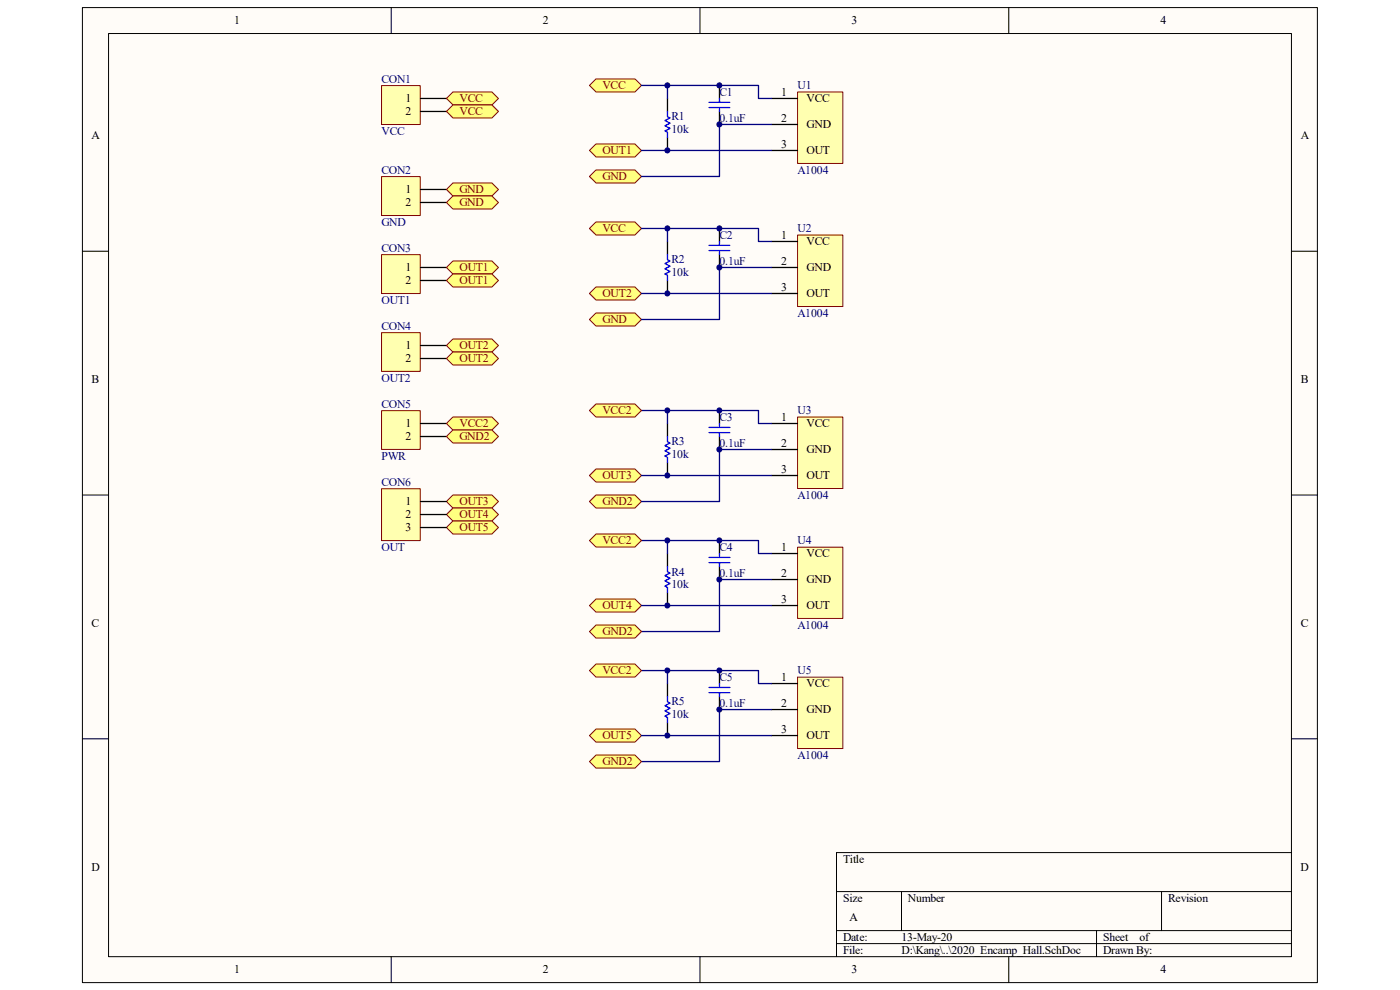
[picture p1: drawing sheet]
<svg xmlns="http://www.w3.org/2000/svg" width="297mm" height="210mm" viewBox="0 0 297 210" stroke-linecap="round" stroke-linejoin="round" font-family="sans-serif">
<path d="M17.5 1.7h262v206.7h-262z" fill="#fffcf8"/>
<path d="M17.5 1.6h262v206.8h-262z" fill="none" stroke="#000" stroke-width=".21"/>
<path d="M23.1 7.2h250.9v195.7h-250.9z" fill="#fffcf8"/>
<g fill="none" stroke="#000" stroke-width=".21">
<path d="M23 7.1h251v195.8h-251zM83 1.6v5.5M148.5 1.6v5.5M214 1.6v5.5M17.5 53.3h5.5M274 53.3h5.5M17.5 105h5.5M274 105h5.5M17.5 156.7h5.5M274 156.7h5.5M177.5 189.1h96.5M177.5 197.4h96.5"/>
<path d="M191.3 189.1v8.3M232.6 197.4v5.5M246.4 189.1v8.3M274 180.9h-96.5v22M83 202.9v5.5M148.5 202.9v5.5M177.5 200.2h96.5M214 202.9v5.5"/>
</g>
<path d="M169.2 19.6h9.6v15.1h-9.6z" fill="#ffffb0"/>
<path d="M169.2 19.5h9.6v15.2h-9.6z" fill="none" stroke="#800000" stroke-width=".21"/>
<path d="M163.7 31.9h5.5M163.7 20.9h5.5M163.7 26.4h5.5" fill="none" stroke="#000" stroke-width=".28"/>
<path d="M169.2 49.9h9.6v15.1h-9.6z" fill="#ffffb0"/>
<path d="M169.2 49.9h9.6v15.1h-9.6z" fill="none" stroke="#800000" stroke-width=".21"/>
<path d="M163.7 51.2h5.5M163.7 56.7h5.5M163.7 62.3h5.5" fill="none" stroke="#000" stroke-width=".28"/>
<path d="M81 18.2h8.2v8.2h-8.2z" fill="#ffffb0"/>
<path d="M80.9 18.2h8.3v8.2h-8.3z" fill="none" stroke="#800000" stroke-width=".21"/>
<path d="M89.2 20.9h5.5M89.2 23.6h5.5" fill="none" stroke="#000" stroke-width=".28"/>
<path d="M81 37.5h8.2v8.2h-8.2z" fill="#ffffb0"/>
<path d="M80.9 37.5h8.3v8.2h-8.3z" fill="none" stroke="#800000" stroke-width=".21"/>
<path d="M89.2 40.2h5.5M89.2 43h5.5" fill="none" stroke="#000" stroke-width=".28"/>
<path d="M81 54.1h8.2v8.2h-8.2z" fill="#ffffb0"/>
<path d="M80.9 54h8.3v8.3h-8.3z" fill="none" stroke="#800000" stroke-width=".21"/>
<path d="M89.2 56.7h5.5M89.2 59.5h5.5" fill="none" stroke="#000" stroke-width=".28"/>
<path d="M81 70.6h8.2v8.2h-8.2z" fill="#ffffb0"/>
<path d="M80.9 70.6h8.3v8.2h-8.3z" fill="none" stroke="#800000" stroke-width=".21"/>
<path d="M152.6 18.1v2.8M141.6 20.9v2.7M141.6 29.2v2.7M152.6 23.6v2.8M89.2 73.3h5.5M89.2 76.1h5.5" fill="none" stroke="#000" stroke-width=".28"/>
<path d="M141.6 23.6v1.1l.6 .3-1.1 .6 1.1 .5-1.1 .6 1.1 .5-1.1 .6 .5 .3v1.1M150.4 21.7h4.4M150.4 22.8h4.4M152.6 20.9v.8M152.6 22.8v.8" fill="none" stroke="#00f" stroke-width=".28"/>
<g fill="#ffff80" stroke="#800000" stroke-width=".21">
<path d="M96.1 19.5h8.3l1.3 1.4-1.3 1.4h-8.3l-1.4-1.4z" fill-rule="evenodd"/>
<path d="M96.1 38.8h8.3l1.3 1.4-1.3 1.4h-8.3l-1.4-1.4z" fill-rule="evenodd"/>
<path d="M96.1 55.4h8.3l1.3 1.3-1.3 1.4h-8.3l-1.4-1.4z" fill-rule="evenodd"/>
<path d="M96.1 71.9h8.3l1.3 1.4-1.3 1.4h-8.3l-1.4-1.4z" fill-rule="evenodd"/>
<path d="M96.1 22.3h8.3l1.3 1.3-1.3 1.4h-8.3l-1.4-1.4z" fill-rule="evenodd"/>
<path d="M94.7 43l1.4-1.4h8.3l1.3 1.4-1.3 1.3h-8.3z" fill-rule="evenodd"/>
<path d="M96.1 58.1h8.3l1.3 1.4-1.3 1.4h-8.3l-1.4-1.4z" fill-rule="evenodd"/>
<path d="M94.7 76.1l1.4-1.4h8.3l1.3 1.4-1.3 1.3h-8.3z" fill-rule="evenodd"/>
<path d="M125.1 18.1l1.3-1.4h8.3l1.4 1.4-1.4 1.4h-8.3z" fill-rule="evenodd"/>
<path d="M125.1 37.4l1.3-1.3h8.3l1.4 1.3-1.4 1.4h-8.3z" fill-rule="evenodd"/>
<path d="M125.1 31.9l1.3-1.4h8.3l1.4 1.4-1.4 1.4h-8.3z" fill-rule="evenodd"/>
<path d="M125.1 62.3l1.3-1.4h8.3l1.4 1.4-1.4 1.3h-8.3z" fill-rule="evenodd"/>
</g>
<path d="M136.1 18.1h24.8v2.8h2.8M141.6 18.1v2.8M136.1 31.9h27.6M163.7 26.4h-11.1v11h-16.5" fill="none" stroke="#000080" stroke-width=".28"/>
<path d="M141.6 51.2v2.8M141.6 59.5v2.8M152.6 48.5v2.7M152.6 54v2.7" fill="none" stroke="#000" stroke-width=".28"/>
<path d="M141.6 54v1.1l.6 .3-1.1 .5 1.1 .6-1.1 .5 1.1 .6-1.1 .5 .5 .3v1.1M150.4 52.1h4.4M150.4 53.2h4.4M152.6 51.2v.9M152.6 53.2v.8" fill="none" stroke="#00f" stroke-width=".28"/>
<g fill="#ffff80" stroke="#800000" stroke-width=".21">
<path d="M125.1 48.5l1.3-1.4h8.3l1.4 1.4-1.4 1.3h-8.3z" fill-rule="evenodd"/>
<path d="M125.1 67.8l1.3-1.4h8.3l1.4 1.4-1.4 1.4h-8.3z" fill-rule="evenodd"/>
</g>
<path d="M136.1 48.5h24.8v2.7h2.8M141.6 48.5v2.7M163.7 56.7h-11.1v11.1h-16.5M136.1 62.3h27.6" fill="none" stroke="#000080" stroke-width=".28"/>
<path d="M81 87.2h8.2v8.1h-8.2z" fill="#ffffb0"/>
<path d="M80.9 87.1h8.3v8.2h-8.3z" fill="none" stroke="#800000" stroke-width=".21"/>
<path d="M89.2 89.8h5.5M89.2 92.6h5.5" fill="none" stroke="#000" stroke-width=".28"/>
<path d="M169.2 88.5h9.6v15.1h-9.6z" fill="#ffffb0"/>
<path d="M169.2 88.5h9.6v15.1h-9.6z" fill="none" stroke="#800000" stroke-width=".21"/>
<path d="M163.7 89.8h5.5M163.7 95.4h5.5M163.7 100.9h5.5" fill="none" stroke="#000" stroke-width=".28"/>
<path d="M125.1 100.9l1.3-1.4h8.3l1.4 1.4-1.4 1.4h-8.3z" fill-rule="evenodd" fill="#ffff80" stroke="#800000" stroke-width=".21"/>
<path d="M141.6 89.8v2.8M141.6 98.1v2.8M152.6 87.1v2.7M152.6 92.6v2.8" fill="none" stroke="#000" stroke-width=".28"/>
<path d="M141.6 92.6v1.1l.6 .3-1.1 .5 1.1 .6-1.1 .5 1.1 .6-1.1 .5 .5 .3v1.1M150.4 90.7h4.4M150.4 91.8h4.4M152.6 89.8v.9M152.6 91.8v.8" fill="none" stroke="#00f" stroke-width=".28"/>
<path d="M125.1 106.4l1.3-1.4h8.3l1.4 1.4-1.4 1.4h-8.3z" fill-rule="evenodd" fill="#ffff80" stroke="#800000" stroke-width=".21"/>
<path d="M136.1 87.1h24.8v2.7h2.8M141.6 87.1v2.7M163.7 95.4h-11.1v11h-16.5M136.1 100.9h27.6" fill="none" stroke="#000080" stroke-width=".28"/>
<path d="M169.2 116.1h9.6v15.1h-9.6z" fill="#ffffb0"/>
<path d="M169.2 116.1h9.6v15.1h-9.6z" fill="none" stroke="#800000" stroke-width=".21"/>
<path d="M163.7 117.4h5.5M163.7 128.5h5.5M163.7 122.9h5.5" fill="none" stroke="#000" stroke-width=".28"/>
<path d="M125.1 128.5l1.3-1.4h8.3l1.4 1.4-1.4 1.3h-8.3z" fill-rule="evenodd" fill="#ffff80" stroke="#800000" stroke-width=".21"/>
<path d="M141.6 117.4v2.8M152.6 114.7v2.7M141.6 125.7v2.8M152.6 120.2v2.7" fill="none" stroke="#000" stroke-width=".28"/>
<path d="M150.4 118.3h4.4M150.4 119.4h4.4M152.6 117.4v.9M152.6 119.4v.8M141.6 120.2v1.1l.6 .3-1.1 .5 1.1 .6-1.1 .5 1.1 .6-1.1 .5 .5 .3v1.1" fill="none" stroke="#00f" stroke-width=".28"/>
<path d="M136.1 114.7h24.8v2.7h2.8M141.6 114.7v2.7M136.1 128.5h27.6M163.7 122.9h-11.1v11.1h-16.5" fill="none" stroke="#000080" stroke-width=".28"/>
<path d="M169.2 143.7h9.6v15.1h-9.6z" fill="#ffffb0"/>
<path d="M169.2 143.6h9.6v15.2h-9.6z" fill="none" stroke="#800000" stroke-width=".21"/>
<path d="M163.7 156h5.5M163.7 145h5.5M163.7 150.5h5.5" fill="none" stroke="#000" stroke-width=".28"/>
<path d="M125.1 156l1.3-1.3h8.3l1.4 1.3-1.4 1.4h-8.3z" fill-rule="evenodd" fill="#ffff80" stroke="#800000" stroke-width=".21"/>
<path d="M141.6 145v2.8M141.6 153.3v2.7M152.6 142.3v2.7M152.6 147.8v2.7" fill="none" stroke="#000" stroke-width=".28"/>
<path d="M141.6 147.8v1.1l.6 .2-1.1 .6 1.1 .6-1.1 .5 1.1 .6-1.1 .5 .5 .3v1.1M150.4 145.8h4.4M150.4 146.9h4.4M152.6 145v.8M152.6 146.9v.9" fill="none" stroke="#00f" stroke-width=".28"/>
<path d="M136.1 142.3h24.8v2.7h2.8M136.1 156h27.6M141.6 142.3v2.7M163.7 150.5h-11.1v11.1h-16.5" fill="none" stroke="#000080" stroke-width=".28"/>
<g fill="#ffff80" stroke="#800000" stroke-width=".21">
<path d="M94.7 89.8l1.4-1.3h8.3l1.3 1.3-1.3 1.4h-8.3z" fill-rule="evenodd"/>
<path d="M125.1 87.1l1.3-1.4h8.3l1.4 1.4-1.4 1.4h-8.3z" fill-rule="evenodd"/>
<path d="M125.1 114.7l1.3-1.4h8.3l1.4 1.4-1.4 1.3h-8.3z" fill-rule="evenodd"/>
<path d="M125.1 142.3l1.3-1.4h8.3l1.4 1.4-1.4 1.3h-8.3z" fill-rule="evenodd"/>
<path d="M94.7 92.6l1.4-1.4h8.3l1.3 1.4-1.3 1.4h-8.3z" fill-rule="evenodd"/>
<path d="M125.1 134l1.3-1.4h8.3l1.4 1.4-1.4 1.4h-8.3z" fill-rule="evenodd"/>
<path d="M125.1 161.6l1.3-1.4h8.3l1.4 1.4-1.4 1.3h-8.3z" fill-rule="evenodd"/>
<path d="M94.7 106.4l1.4-1.4h8.3l1.3 1.4-1.3 1.4h-8.3z" fill-rule="evenodd"/>
<path d="M96.1 107.8h8.3l1.3 1.4-1.3 1.3h-8.3l-1.4-1.3z" fill-rule="evenodd"/>
<path d="M94.7 111.9l1.4-1.4h8.3l1.3 1.4-1.3 1.4h-8.3z" fill-rule="evenodd"/>
</g>
<path d="M81 103.7h8.2v11h-8.2z" fill="#ffffb0"/>
<path d="M80.9 103.7h8.3v11h-8.3z" fill="none" stroke="#800000" stroke-width=".21"/>
<path d="M89.2 106.4h5.5M89.2 109.2h5.5M89.2 111.9h5.5" fill="none" stroke="#000" stroke-width=".28"/>
<g fill="#000080" stroke="#000080" stroke-width=".21">
<circle cx="141.6" cy="156" r=".53"/>
<circle cx="141.6" cy="142.2" r=".53"/>
<circle cx="141.6" cy="128.4" r=".53"/>
<circle cx="141.6" cy="114.7" r=".53"/>
<circle cx="141.6" cy="100.9" r=".53"/>
<circle cx="141.6" cy="87.1" r=".53"/>
<circle cx="141.6" cy="62.2" r=".53"/>
<circle cx="141.6" cy="48.5" r=".53"/>
<circle cx="141.6" cy="31.9" r=".53"/>
<circle cx="141.6" cy="18.1" r=".53"/>
<circle cx="152.6" cy="150.5" r=".53"/>
<circle cx="152.6" cy="142.2" r=".53"/>
<circle cx="152.6" cy="122.9" r=".53"/>
<circle cx="152.6" cy="114.7" r=".53"/>
<circle cx="152.6" cy="95.3" r=".53"/>
<circle cx="152.6" cy="87.1" r=".53"/>
<circle cx="152.6" cy="56.7" r=".53"/>
<circle cx="152.6" cy="48.5" r=".53"/>
<circle cx="152.6" cy="26.4" r=".53"/>
<circle cx="152.6" cy="18.1" r=".53"/>
</g>
<g font-size="2.5">
<text x="49.7" y="5.1">1</text>
<text x="115.1" y="5.1">2</text>
<text x="180.7" y="5.1">3</text>
<text x="246.2" y="5.1">4</text>
<text x="86" y="21.7">1</text>
<text x="165.7" y="20.3">1</text>
<text x="171.1" y="21.7">VCC</text>
<text x="19.4" y="29.6">A</text>
<text x="86" y="24.4">2</text>
<text x="165.7" y="25.8">2</text>
<text x="171.1" y="27.2">GND</text>
<text x="275.9" y="29.6">A</text>
<text x="165.7" y="31.3">3</text>
<text x="171.1" y="32.7">OUT</text>
<text x="86" y="41">1</text>
<text x="86" y="43.7">2</text>
<text x="165.7" y="50.6">1</text>
<text x="171.1" y="52">VCC</text>
<text x="86" y="57.5">1</text>
<text x="165.7" y="56.1">2</text>
<text x="171.1" y="57.5">GND</text>
<text x="86" y="60.3">2</text>
<text x="165.7" y="61.7">3</text>
<text x="171.1" y="63">OUT</text>
<text x="86" y="74.1">1</text>
<text x="86" y="76.8">2</text>
<text x="19.4" y="81.3">B</text>
<text x="276" y="81.3">B</text>
<text x="165.7" y="89.2">1</text>
<text x="86" y="90.6">1</text>
<text x="86" y="93.4">2</text>
<text x="165.7" y="94.7">2</text>
<text x="171.1" y="90.6">VCC</text>
<text x="165.7" y="100.3">3</text>
<text x="171.1" y="101.6">OUT</text>
<text x="171.1" y="96.1">GND</text>
<text x="86" y="107.2">1</text>
<text x="86" y="109.9">2</text>
<text x="86" y="112.7">3</text>
<text x="165.7" y="116.8">1</text>
<text x="171.1" y="118.2">VCC</text>
<text x="165.7" y="122.3">2</text>
<text x="171.1" y="123.7">GND</text>
<text x="165.7" y="127.8">3</text>
<text x="171.1" y="129.2">OUT</text>
<text x="19.4" y="133">C</text>
<text x="276" y="133">C</text>
<text x="165.7" y="144.4">1</text>
<text x="165.7" y="149.9">2</text>
<text x="171.1" y="145.8">VCC</text>
<text x="165.7" y="155.4">3</text>
<text x="171.1" y="151.3">GND</text>
<text x="171.1" y="156.8">OUT</text>
<text x="19.4" y="184.7">D</text>
<text x="178.9" y="183">Title</text>
<text x="275.9" y="184.7">D</text>
<text x="178.9" y="191.3">Size</text>
<text x="192.6" y="191.3">Number</text>
<text x="247.8" y="191.3">Revision</text>
<text x="180.2" y="195.5">A</text>
<text x="178.9" y="199.6">Date:</text>
<text x="178.9" y="202.4">File:</text>
<text x="191.3" y="199.6">13-May-20</text>
<text x="191.3" y="202.4">D:\Kang\..\2020_Encamp_Hall.SchDoc</text>
<text x="234" y="199.6">Sheet</text>
<text x="234" y="202.4">Drawn By:</text>
<text x="241.7" y="199.6">of</text>
<text x="49.7" y="206.5">1</text>
<text x="115.1" y="206.5">2</text>
<text x="180.7" y="206.5">3</text>
<text x="246.2" y="206.5">4</text>
</g>
<g font-size="2.5" fill="#000080">
<text x="80.9" y="17.5">CON1</text>
<text x="152.7" y="20.3">C1</text>
<text x="169.2" y="18.9">U1</text>
<text x="80.9" y="28.6">VCC</text>
<text x="142.5" y="25.5">R1</text>
<text x="142.5" y="28.3">10k</text>
<text x="152.7" y="25.8">0.1uF</text>
<text x="80.9" y="36.8">CON2</text>
<text x="169.2" y="36.8">A1004</text>
<text x="80.9" y="47.9">GND</text>
<text x="80.9" y="53.4">CON3</text>
<text x="152.7" y="50.6">C2</text>
<text x="169.2" y="49.2">U2</text>
<text x="142.5" y="55.9">R2</text>
<text x="142.5" y="58.6">10k</text>
<text x="152.7" y="56.1">0.1uF</text>
<text x="80.9" y="64.4">OUT1</text>
<text x="80.9" y="69.9">CON4</text>
<text x="169.2" y="67.2">A1004</text>
<text x="80.9" y="81">OUT2</text>
<text x="80.9" y="86.5">CON5</text>
<text x="152.7" y="89.2">C3</text>
<text x="169.2" y="87.9">U3</text>
<text x="142.5" y="94.5">R3</text>
<text x="152.7" y="94.7">0.1uF</text>
<text x="80.9" y="97.5">PWR</text>
<text x="142.5" y="97.2">10k</text>
<text x="80.9" y="103">CON6</text>
<text x="169.2" y="105.8">A1004</text>
<text x="80.9" y="116.8">OUT</text>
<text x="152.7" y="116.8">C4</text>
<text x="169.2" y="115.4">U4</text>
<text x="142.5" y="122.1">R4</text>
<text x="142.5" y="124.8">10k</text>
<text x="152.7" y="122.3">0.1uF</text>
<text x="169.2" y="133.4">A1004</text>
<text x="169.2" y="143">U5</text>
<text x="142.5" y="149.6">R5</text>
<text x="152.7" y="144.4">C5</text>
<text x="152.7" y="149.9">0.1uF</text>
<text x="142.5" y="152.4">10k</text>
<text x="169.2" y="161">A1004</text>
</g>
<g font-size="2.5" fill="#800000">
<text x="97.5" y="21.7">VCC</text>
<text x="127.8" y="18.9">VCC</text>
<text x="97.5" y="24.4">VCC</text>
<text x="127.8" y="32.7">OUT1</text>
<text x="97.5" y="41">GND</text>
<text x="127.8" y="38.2">GND</text>
<text x="97.5" y="43.7">GND</text>
<text x="127.8" y="49.2">VCC</text>
<text x="97.5" y="57.5">OUT1</text>
<text x="97.5" y="60.3">OUT1</text>
<text x="127.8" y="63">OUT2</text>
<text x="127.8" y="68.5">GND</text>
<text x="97.5" y="74.1">OUT2</text>
<text x="97.5" y="76.8">OUT2</text>
<text x="127.8" y="87.9">VCC2</text>
<text x="97.5" y="90.6">VCC2</text>
<text x="97.5" y="93.4">GND2</text>
<text x="127.8" y="101.6">OUT3</text>
<text x="97.5" y="107.2">OUT3</text>
<text x="127.8" y="107.2">GND2</text>
<text x="97.5" y="109.9">OUT4</text>
<text x="97.5" y="112.7">OUT5</text>
<text x="127.8" y="115.4">VCC2</text>
<text x="127.8" y="129.2">OUT4</text>
<text x="127.8" y="134.7">GND2</text>
<text x="127.8" y="143">VCC2</text>
<text x="127.8" y="156.8">OUT5</text>
<text x="127.8" y="162.3">GND2</text>
</g>
</svg>
